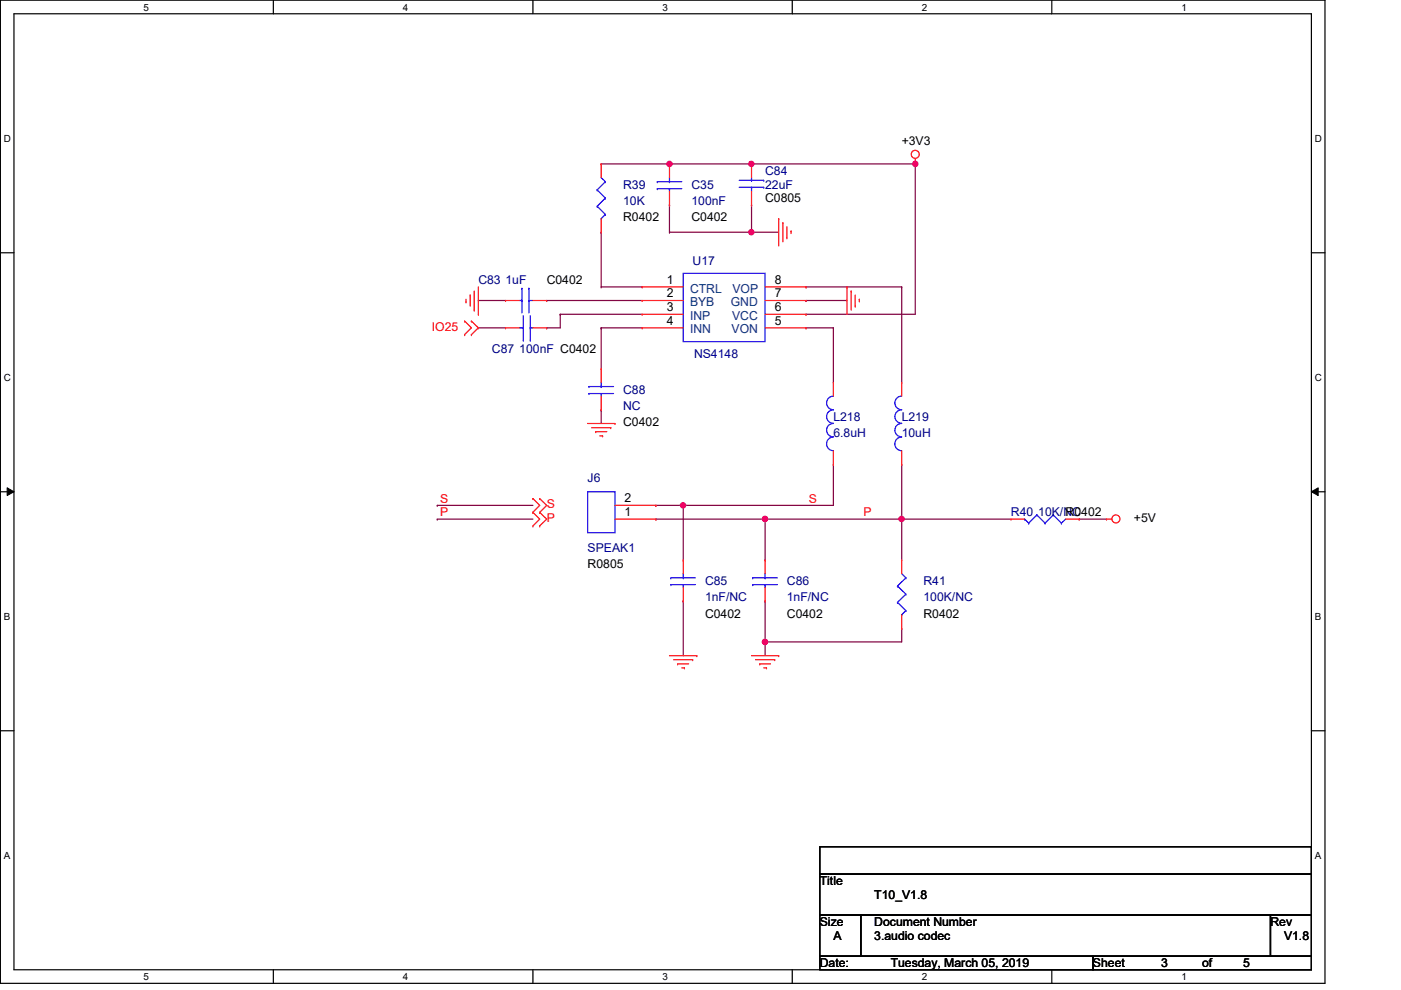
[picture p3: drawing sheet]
<svg xmlns="http://www.w3.org/2000/svg" width="297mm" height="210mm" viewBox="0 0 297 210" stroke-linecap="round" stroke-linejoin="round" font-family="sans-serif">
<path d="M.1 0h280.8v208.5h-280.8zM3 2.9h275v202.7h-275z" fill="none" stroke="#000" stroke-width=".25"/>
<g fill="#fff">
<path d="M30.4 .3h1.2v2.4h-1.2z"/>
<path d="M30.4 205.9h1.2v2.3h-1.2z"/>
</g>
<path d="M58 0v2.9M58 205.6v2.9" fill="none" stroke="#000" stroke-width=".25"/>
<g fill="#fff">
<path d="M85.4 .3h1.2v2.4h-1.2z"/>
<path d="M85.4 205.9h1.2v2.3h-1.2z"/>
</g>
<path d="M113 0v2.9M113 205.6v2.9" fill="none" stroke="#000" stroke-width=".25"/>
<g fill="#fff">
<path d="M140.5 .3h1.1v2.4h-1.1z"/>
<path d="M140.5 205.9h1.1v2.3h-1.1z"/>
</g>
<path d="M168 0v2.9M168 205.6v2.9" fill="none" stroke="#000" stroke-width=".25"/>
<g fill="#fff">
<path d="M195.4 .3h1.2v2.4h-1.2z"/>
<path d="M195.4 205.9h1.2v2.3h-1.2z"/>
</g>
<path d="M223 0v2.9M223 205.6v2.9" fill="none" stroke="#000" stroke-width=".25"/>
<g fill="#fff">
<path d="M250.5 .3h1.1v2.4h-1.1z"/>
<path d="M250.5 205.9h1.1v2.3h-1.1z"/>
<path d="M.8 28.2h1.5v2.4h-1.5z"/>
<path d="M278.8 28.2h1.4v2.4h-1.4z"/>
<path d="M.8 78.9h1.5v2.3h-1.5z"/>
<path d="M278.8 78.9h1.4v2.3h-1.4z"/>
</g>
<path d="M.1 53.6h2.9M278 53.6h2.9" fill="none" stroke="#000" stroke-width=".25"/>
<g fill="#fff">
<path d="M.8 129.6h1.4v2.3h-1.4z"/>
<path d="M278.8 129.6h1.3v2.3h-1.3z"/>
</g>
<path d="M.1 104.3h2.9M278 104.3h2.9" fill="none" stroke="#000" stroke-width=".25"/>
<path d="M1.5 103.4l1.5 .9-1.5 .8zM278 104.3l1.5-.9v1.7z" fill="#000"/>
<path d="M1.5 103.4l1.5 .9-1.5 .8zM278 104.3l1.5-.9v1.7z" fill="none" stroke="#000" stroke-width=".21"/>
<g fill="#fff">
<path d="M.8 180.3h1.4v2.3h-1.4z"/>
<path d="M278.8 180.3h1.3v2.3h-1.3z"/>
</g>
<path d="M.1 154.9h2.9M278 154.9h2.9" fill="none" stroke="#000" stroke-width=".25"/>
<path d="M141.9 34.8h.1M141.9 34.8h17.4M127.5 49.2h.1M127.5 49.2v11.6M101.4 63.7h.1M101.4 63.7h5.8M115.9 63.7h.1M115.9 63.7h20.2M127.5 60.8h.1M127.5 60.8h8.6" fill="none" stroke="#7f003f" stroke-width=".25"/>
<circle cx="159.3" cy="34.8" r=".56" fill="#f0f"/>
<circle cx="159.3" cy="34.8" r=".56" fill="none" stroke="#f0f" stroke-width=".25"/>
<circle cx="141.9" cy="34.8" r=".56" fill="#f0f"/>
<circle cx="141.9" cy="34.8" r=".56" fill="none" stroke="#f0f" stroke-width=".25"/>
<path d="M141.9 43.5h.1M141.9 43.5v5.7M159.3 49.2h.1M159.3 49.2h5.8" fill="none" stroke="#7f003f" stroke-width=".25"/>
<circle cx="159.3" cy="49.2" r=".56" fill="#f0f"/>
<circle cx="159.3" cy="49.2" r=".56" fill="none" stroke="#f0f" stroke-width=".25"/>
<path d="M159.3 34.8h.1M159.3 34.8h34.8M194.1 34.8h.1M194.1 34.8v31.8h-23.2M159.3 43.5h.1M159.3 43.5v5.7M170.9 66.6h.1M170.9 63.7h.1M170.9 63.7h8.7" fill="none" stroke="#7f003f" stroke-width=".25"/>
<circle cx="194" cy="34.8" r=".56" fill="#f0f"/>
<circle cx="194" cy="34.8" r=".56" fill="none" stroke="#f0f" stroke-width=".25"/>
<path d="M170.9 69.5h.1M170.9 60.8h.1M170.9 69.5h5.8M170.9 60.8h20.3M176.7 69.5h.1M176.7 69.5v11.6M191.2 60.8h.1M191.2 60.8v20.3M144.9 107.1h.1M144.9 107.1h31.8" fill="none" stroke="#7f003f" stroke-width=".25"/>
<circle cx="144.8" cy="107.1" r=".56" fill="#f0f"/>
<circle cx="144.8" cy="107.1" r=".56" fill="none" stroke="#f0f" stroke-width=".25"/>
<path d="M176.7 98.5h.1M176.7 98.5v8.6M139.1 110.1h.1M139.1 110.1h23.1M162.2 110.1h.1M162.2 110.1v8.6M191.2 110.1h.1M191.2 110.1h23.1" fill="none" stroke="#7f003f" stroke-width=".25"/>
<circle cx="191.2" cy="110" r=".56" fill="#f0f"/>
<circle cx="191.2" cy="110" r=".56" fill="none" stroke="#f0f" stroke-width=".25"/>
<path d="M144.9 107.1h.1M144.9 107.1v11.6M191.2 110.1h.1M191.2 110.1v8.6M144.9 127.4h.1M144.9 127.4v11.6M162.2 127.4h.1M162.2 136.1h.1M162.2 127.4v8.7M191.2 133.2h.1M191.2 133.2v2.9h-29" fill="none" stroke="#7f003f" stroke-width=".25"/>
<circle cx="162.2" cy="136.1" r=".56" fill="#f0f"/>
<circle cx="162.2" cy="136.1" r=".56" fill="none" stroke="#f0f" stroke-width=".25"/>
<g fill="none" stroke="#7f003f" stroke-width=".25">
<path d="M141.9 49.2h.1M141.9 49.2h17.4M101.4 69.5h.1M101.4 69.5h5.8M115.9 69.5h.1M118.8 66.6h.1M118.8 66.6v2.9h-2.9M118.8 66.6h17.3M127.5 69.5h.1M127.5 69.5h8.6M127.5 69.5v8.7M127.5 86.9h.1"/>
<path d="M127.5 86.9v2.9M139.1 107.1h.1M139.1 107.1h5.8M162.2 110.1h.1M162.2 110.1h29M228.8 110.1h.1M228.8 110.1h5.8M162.2 136.1h.1M162.2 136.1v2.9"/>
</g>
<circle cx="162.2" cy="110" r=".56" fill="#f0f"/>
<circle cx="162.2" cy="110" r=".56" fill="none" stroke="#f0f" stroke-width=".25"/>
<path d="M127.5 34.8h.1M127.5 34.8h14.4M191.2 98.5h.1M191.2 98.5v11.6M92.7 110.1h.1M92.7 107.1h.1M92.7 110.1h20.3M92.7 107.1h20.3" fill="none" stroke="#7f003f" stroke-width=".25"/>
<g fill="none" stroke="#f00" stroke-width=".25">
<path d="M127.5 34.8h.1M127.5 34.8v2.9M141.9 34.8h.1M141.9 34.8v2.9M159.3 34.8h.1M159.3 34.8v2.9M194.1 34.8h.1M194.1 33.6v1.2M127.5 49.2h.1M127.5 46.4v2.8M141.9 43.5h.1M141.9 40.6v2.9"/>
<path d="M159.3 43.5h.1M159.3 40.6v2.9M165.1 46.4h.1M165.1 46.4v5.8M166 47.2h.1M166 47.2v4.1M166.8 50.4h.1M166.8 48.1v2.3M167.7 49h.1M167.7 49v.5M98.5 68.1h.1M98.5 71h.1"/>
<path d="M98.5 68.1l1.4 1.4-1.4 1.5M98.8 64h.1M98.8 63.5v.5M99.7 62.6h.1M99.7 62.6v2.3M99.9 71h.1M99.9 68.1h.1M99.9 68.1l1.5 1.4-1.5 1.5M100.5 65.7h.1M100.5 61.7v4M101.4 66.6h.1M101.4 60.8v5.8"/>
<path d="M107.2 63.7h.1M107.2 69.5h.1M107.2 63.7h2.9M107.2 69.5h2.9M113 63.7h2.9M113 69.5h2.9M115.9 63.7h.1M115.9 69.5h.1M127.5 78.2h.1M127.5 78.2v2.9M136.1 60.8h.1M136.1 63.7h.1"/>
<path d="M136.1 66.6h.1M136.1 69.5h.1M136.1 60.8h8.8M136.1 63.7h8.8M136.1 66.6h8.8M136.1 69.5h8.8M162.2 60.8h8.7M162.2 63.7h8.7M162.2 66.6h8.7M162.2 69.5h8.7M170.9 69.5h.1M170.9 66.6h.1"/>
<path d="M170.9 63.7h.1M170.9 60.8h.1M179.6 60.8h.1M179.6 60.8v5.8M180.5 61.7h.1M180.5 61.7v4M181.3 64.9h.1M181.3 62.6v2.3M182.2 63.5h.1M182.2 63.5v.5M124.6 89.8h5.8M125.4 90.7h4.1"/>
<path d="M126.3 91.5h.1M126.3 91.5h2.3M127.2 92.4h.6M127.5 86.9h.1M127.5 84v2.9M127.8 92.4h.1M129.5 90.7h.1M130.4 89.8h.1M176.7 98.5h.1M176.7 81.1h.1M176.7 81.1v2.9M176.7 95.6v2.9"/>
<path d="M191.2 98.5h.1M191.2 81.1h.1M191.2 81.1v2.9M191.2 95.6v2.9M113 108.6h.1M113 105.7h.1M113 111.5h.1M113 105.7l1.4 1.4-1.4 1.5M113 108.6l1.4 1.5-1.4 1.4M114.4 108.6h.1M114.4 105.7h.1M114.4 111.5h.1"/>
<path d="M114.4 105.7l1.5 1.4-1.5 1.5M114.4 108.6l1.5 1.5-1.5 1.4M130.4 110.1h8.7M130.4 107.1h8.7M139.1 110.1h.1M139.1 107.1h.1M144.9 118.7h.1M144.9 118.7v2.9M162.2 118.7h.1M162.2 118.7v2.9M191.2 118.7h.1M191.2 118.7v2.9"/>
<path d="M214.3 110.1h.1M214.3 110.1h3M225.9 110.1h2.9M228.8 110.1h.1M234.6 110.1h.1M234.6 110.1h1.2M141.9 139h5.8M142.8 139.9h4.1M144.9 127.4h.1M144.9 124.5v2.9M146.9 139.9h.1M147.7 139h.1"/>
<path d="M159.3 139h5.8M160.2 139.9h4M162.2 127.4h.1M162.2 124.5v2.9M164.2 139.9h.1M165.1 139h.1M191.2 133.2h.1M191.2 130.3v2.9M143.7 140.8h.1M143.7 140.8h2.3M144.6 141.6h.5M145.1 141.6h.1"/>
<path d="M161.1 140.8h.1M161.1 140.8h2.3M161.9 141.6h.6M162.5 141.6h.1"/>
<circle cx="194" cy="32.7" r=".85"/>
<circle cx="236.6" cy="110" r=".85"/>
</g>
<path d="M173.8 179.5h104.2v5.8h-104.2zM173.8 185.3h104.2v8.7h-104.2zM173.8 194h8.7v8.7h-8.7zM182.5 194h86.9v8.7h-86.9zM269.4 194h8.6v8.7h-8.6zM173.8 202.7h57.9v2.9h-57.9zM231.7 202.7h46.3v2.9h-46.3z" fill="none" stroke="#000" stroke-width=".25"/>
<g fill="none" stroke="#00f" stroke-width=".25">
<path d="M127.5 37.7l.9 .8M128.4 38.5h.1M128.4 38.5l-1.8 1.8M139.4 38.5h.1M139.4 38.5h5.2M141.9 38.5h.1M141.9 37.7v.8M156.7 39.7h5.2M156.7 38.2h5.2M159.3 38.2h.1M159.3 39.7h.1M159.3 37.7v.5"/>
<path d="M159.3 39.7v.9M161.9 39.7h.1M161.9 38.2h.1M126.6 40.3h.1M126.6 43.7h.1M126.6 40.3l1.8 1.7M126.6 43.7l1.8 1.8M127.5 46.4h.1M128.4 42h.1M128.4 45.5h.1M128.4 42l-1.8 1.7M128.4 45.5l-.9 .9"/>
<path d="M139.4 40h.1M139.4 40h5.2M141.9 40h.1M141.9 40v.6M144.9 58h17.3v14.4h-17.3zM110.1 63.7h.6M110.1 69.5h.9M110.7 63.7h.1M110.7 61.1h.1M110.7 61.1v5.2M111 72.1h.1M111 69.5h.1"/>
<path d="M111 66.9v5.2M112.1 61.1h.1M112.1 63.7h.1M112.1 63.7h.9M112.1 61.1v5.2M112.4 69.5h.1M112.4 72.1h.1M112.4 69.5h.6M112.4 66.9v5.2M124.9 82h.1M124.9 83.4h.1M124.9 82h5.2"/>
<path d="M124.9 83.4h5.2M127.5 83.4h.1M127.5 82h.1M127.5 81.1v.9M127.5 83.4v.6M176.7 92.7a1.44 1.44 0 0 0-1.4 1.4 1.44 1.44 0 0 0 1.4 1.4M176.7 89.8a1.42 1.42 0 0 0-1.4 1.4 1.42 1.42 0 0 0 1.4 1.4M176.7 86.9a1.42 1.42 0 0 0-1.4 1.4 1.42 1.42 0 0 0 1.4 1.4M176.7 84a1.44 1.44 0 0 0-1.4 1.4 1.44 1.44 0 0 0 1.4 1.5M191.2 92.7a1.44 1.44 0 0 0-1.5 1.4 1.44 1.44 0 0 0 1.5 1.4M191.2 89.8a1.42 1.42 0 0 0-1.5 1.4 1.42 1.42 0 0 0 1.5 1.4M191.2 86.9a1.42 1.42 0 0 0-1.5 1.4 1.42 1.42 0 0 0 1.5 1.4"/>
<path d="M191.2 84a1.44 1.44 0 0 0-1.5 1.4 1.44 1.44 0 0 0 1.5 1.5M124.6 104.3h5.8v8.6h-5.8zM217.3 110.1h.1M217.3 110.1l.8 .8M218.1 110.9h.1M219.8 109.2h.1M219.8 109.2l1.8 1.7M219.8 109.2l-1.7 1.7M221.6 110.9h.1M223.3 109.2h.1M223.3 109.2l1.7 1.7M223.3 109.2l-1.7 1.7"/>
<path d="M225 110.9h.1M225.9 110.1l-.9 .8M142.2 122.5h.1M142.2 124h.1M142.2 122.5h5.2M142.2 124h5.2M144.9 124h.1M144.9 122.5h.1M144.9 121.6v.9M144.9 124v.5M159.6 122.5h.1M159.6 124h.1"/>
<path d="M159.6 122.5h5.2M159.6 124h5.2M162.2 124h.1M162.2 122.5h.1M162.2 121.6v.9M162.2 124v.5M190.3 124.2h.1M190.3 127.7h.1M190.3 124.2l1.8 1.8M190.3 127.7l1.8 1.8M191.2 130.3h.1M191.2 121.6l.9 .9"/>
<path d="M192.1 122.5h.1M192.1 126h.1M192.1 129.5h.1M192.1 122.5l-1.8 1.7M192.1 126l-1.8 1.7M192.1 129.5l-.9 .8"/>
</g>
<circle cx="159.3" cy="34.8" r=".56" fill="#f0f"/>
<circle cx="159.3" cy="34.8" r=".56" fill="none" stroke="#f0f" stroke-width=".25"/>
<circle cx="141.9" cy="34.8" r=".56" fill="#f0f"/>
<circle cx="141.9" cy="34.8" r=".56" fill="none" stroke="#f0f" stroke-width=".25"/>
<circle cx="159.3" cy="49.2" r=".56" fill="#f0f"/>
<circle cx="159.3" cy="49.2" r=".56" fill="none" stroke="#f0f" stroke-width=".25"/>
<circle cx="194" cy="34.8" r=".56" fill="#f0f"/>
<circle cx="194" cy="34.8" r=".56" fill="none" stroke="#f0f" stroke-width=".25"/>
<circle cx="144.8" cy="107.1" r=".56" fill="#f0f"/>
<circle cx="144.8" cy="107.1" r=".56" fill="none" stroke="#f0f" stroke-width=".25"/>
<circle cx="191.2" cy="110" r=".56" fill="#f0f"/>
<circle cx="191.2" cy="110" r=".56" fill="none" stroke="#f0f" stroke-width=".25"/>
<circle cx="162.2" cy="136.1" r=".56" fill="#f0f"/>
<circle cx="162.2" cy="136.1" r=".56" fill="none" stroke="#f0f" stroke-width=".25"/>
<circle cx="162.2" cy="110" r=".56" fill="#f0f"/>
<circle cx="162.2" cy="110" r=".56" fill="none" stroke="#f0f" stroke-width=".25"/>
<g font-size="2.6">
<text x="191.2" y="30.7">+3V3</text>
<text x="132.1" y="46.9">R0402</text>
<text x="146.6" y="46.9">C0402</text>
<text x="162.2" y="42.9">C0805</text>
<text x="115.9" y="60.3">C0402</text>
<text x="141.4" y="60.2">1</text>
<text x="141.4" y="63.1">2</text>
<text x="141.4" y="66">3</text>
<text x="164.3" y="66">6</text>
<text x="164.3" y="63.1">7</text>
<text x="164.3" y="60.2">8</text>
<text x="141.4" y="68.9">4</text>
<text x="164.3" y="68.9">5</text>
<text x="132.1" y="90.4">C0402</text>
<text x="132.4" y="106.5">2</text>
<text x="132.4" y="109.4">1</text>
<text x="225.9" y="109.5">R0402</text>
<text x="240.4" y="110.7">+5V</text>
<text x="124.6" y="120.5">R0805</text>
<text x="149.5" y="130.9">C0402</text>
<text x="166.8" y="130.9">C0402</text>
<text x="195.8" y="130.9">R0402</text>
<text x="173.8" y="187.7">Title</text>
<text x="185.4" y="190.6">T10_V1.8</text>
<text x="173.8" y="196.3">Size</text>
<text x="185.4" y="196.3">Document Number</text>
<text x="269.4" y="196.3">Rev</text>
<text x="176.7" y="199.3">A</text>
<text x="185.4" y="199.3">3.audio codec</text>
<text x="272.2" y="199.3">V1.8</text>
<text x="173.8" y="205.1">Date:</text>
<text x="188.8" y="205.1">Tuesday, March 05, 2019</text>
<text x="231.7" y="205.1">Sheet</text>
<text x="246.2" y="205.1">3</text>
<text x="254.9" y="205.1">of</text>
<text x="263.6" y="205.1">5</text>
</g>
<g font-size="2.6" fill="#00007f">
<text x="132.1" y="40">R39</text>
<text x="146.6" y="40">C35</text>
<text x="162.2" y="37.1">C84</text>
<text x="162.2" y="40">22uF</text>
<text x="132.1" y="43.5">10K</text>
<text x="146.6" y="43.5">100nF</text>
<text x="146.9" y="56.2">U17</text>
<text x="101.4" y="60.3">C83 1uF</text>
<text x="104.3" y="74.8">C87 100nF C0402</text>
<text x="147.1" y="75.9">NS4148</text>
<text x="132.1" y="83.4">C88</text>
<text x="132.1" y="86.9">NC</text>
<text x="176.7" y="89.2">L218</text>
<text x="191.2" y="89.2">L219</text>
<text x="176.7" y="92.7">6.8uH</text>
<text x="191.2" y="92.7">10uH</text>
<text x="124.6" y="102.2">J6</text>
<text x="214.3" y="109.5">R40 10K/NC</text>
<text x="124.6" y="117">SPEAK1</text>
<text x="149.5" y="124">C85</text>
<text x="166.8" y="124">C86</text>
<text x="195.8" y="124">R41</text>
<text x="149.5" y="127.4">1nF/NC</text>
<text x="166.8" y="127.4">1nF/NC</text>
<text x="195.8" y="127.4">100K/NC</text>
</g>
<g font-size="2.6" fill="#003f7f">
<text x="146.3" y="62">CTRL</text>
<text x="146.3" y="64.9">BYB</text>
<text x="154.9" y="64.9">GND</text>
<text x="155.3" y="62">VOP</text>
<text x="146.3" y="67.8">INP</text>
<text x="146.3" y="70.7">INN</text>
<text x="155.1" y="70.7">VON</text>
<text x="155.2" y="67.8">VCC</text>
</g>
<g font-size="2.6" fill="#f00">
<text x="91.6" y="70.1">IO25</text>
<text x="93.3" y="106.6">S</text>
<text x="115.9" y="107.7">S</text>
<text x="171.5" y="106.6">S</text>
<text x="93.3" y="109.5">P</text>
<text x="115.9" y="110.7">P</text>
<text x="183.1" y="109.5">P</text>
</g>
<g font-size="2.1">
<text x="30.4" y="2.2">5</text>
<text x="85.4" y="2.2">4</text>
<text x="140.5" y="2.2">3</text>
<text x="195.4" y="2.2">2</text>
<text x="250.5" y="2.2">1</text>
<text x=".8" y="30.1">D</text>
<text x="278.8" y="30.1">D</text>
<text x=".8" y="80.8">C</text>
<text x="278.8" y="80.8">C</text>
<text x=".8" y="131.5">B</text>
<text x="278.8" y="131.5">B</text>
<text x=".8" y="182.2">A</text>
<text x="278.8" y="182.2">A</text>
<text x="30.4" y="207.8">5</text>
<text x="85.4" y="207.8">4</text>
<text x="140.5" y="207.8">3</text>
<text x="195.4" y="207.8">2</text>
<text x="250.5" y="207.8">1</text>
</g>
</svg>
